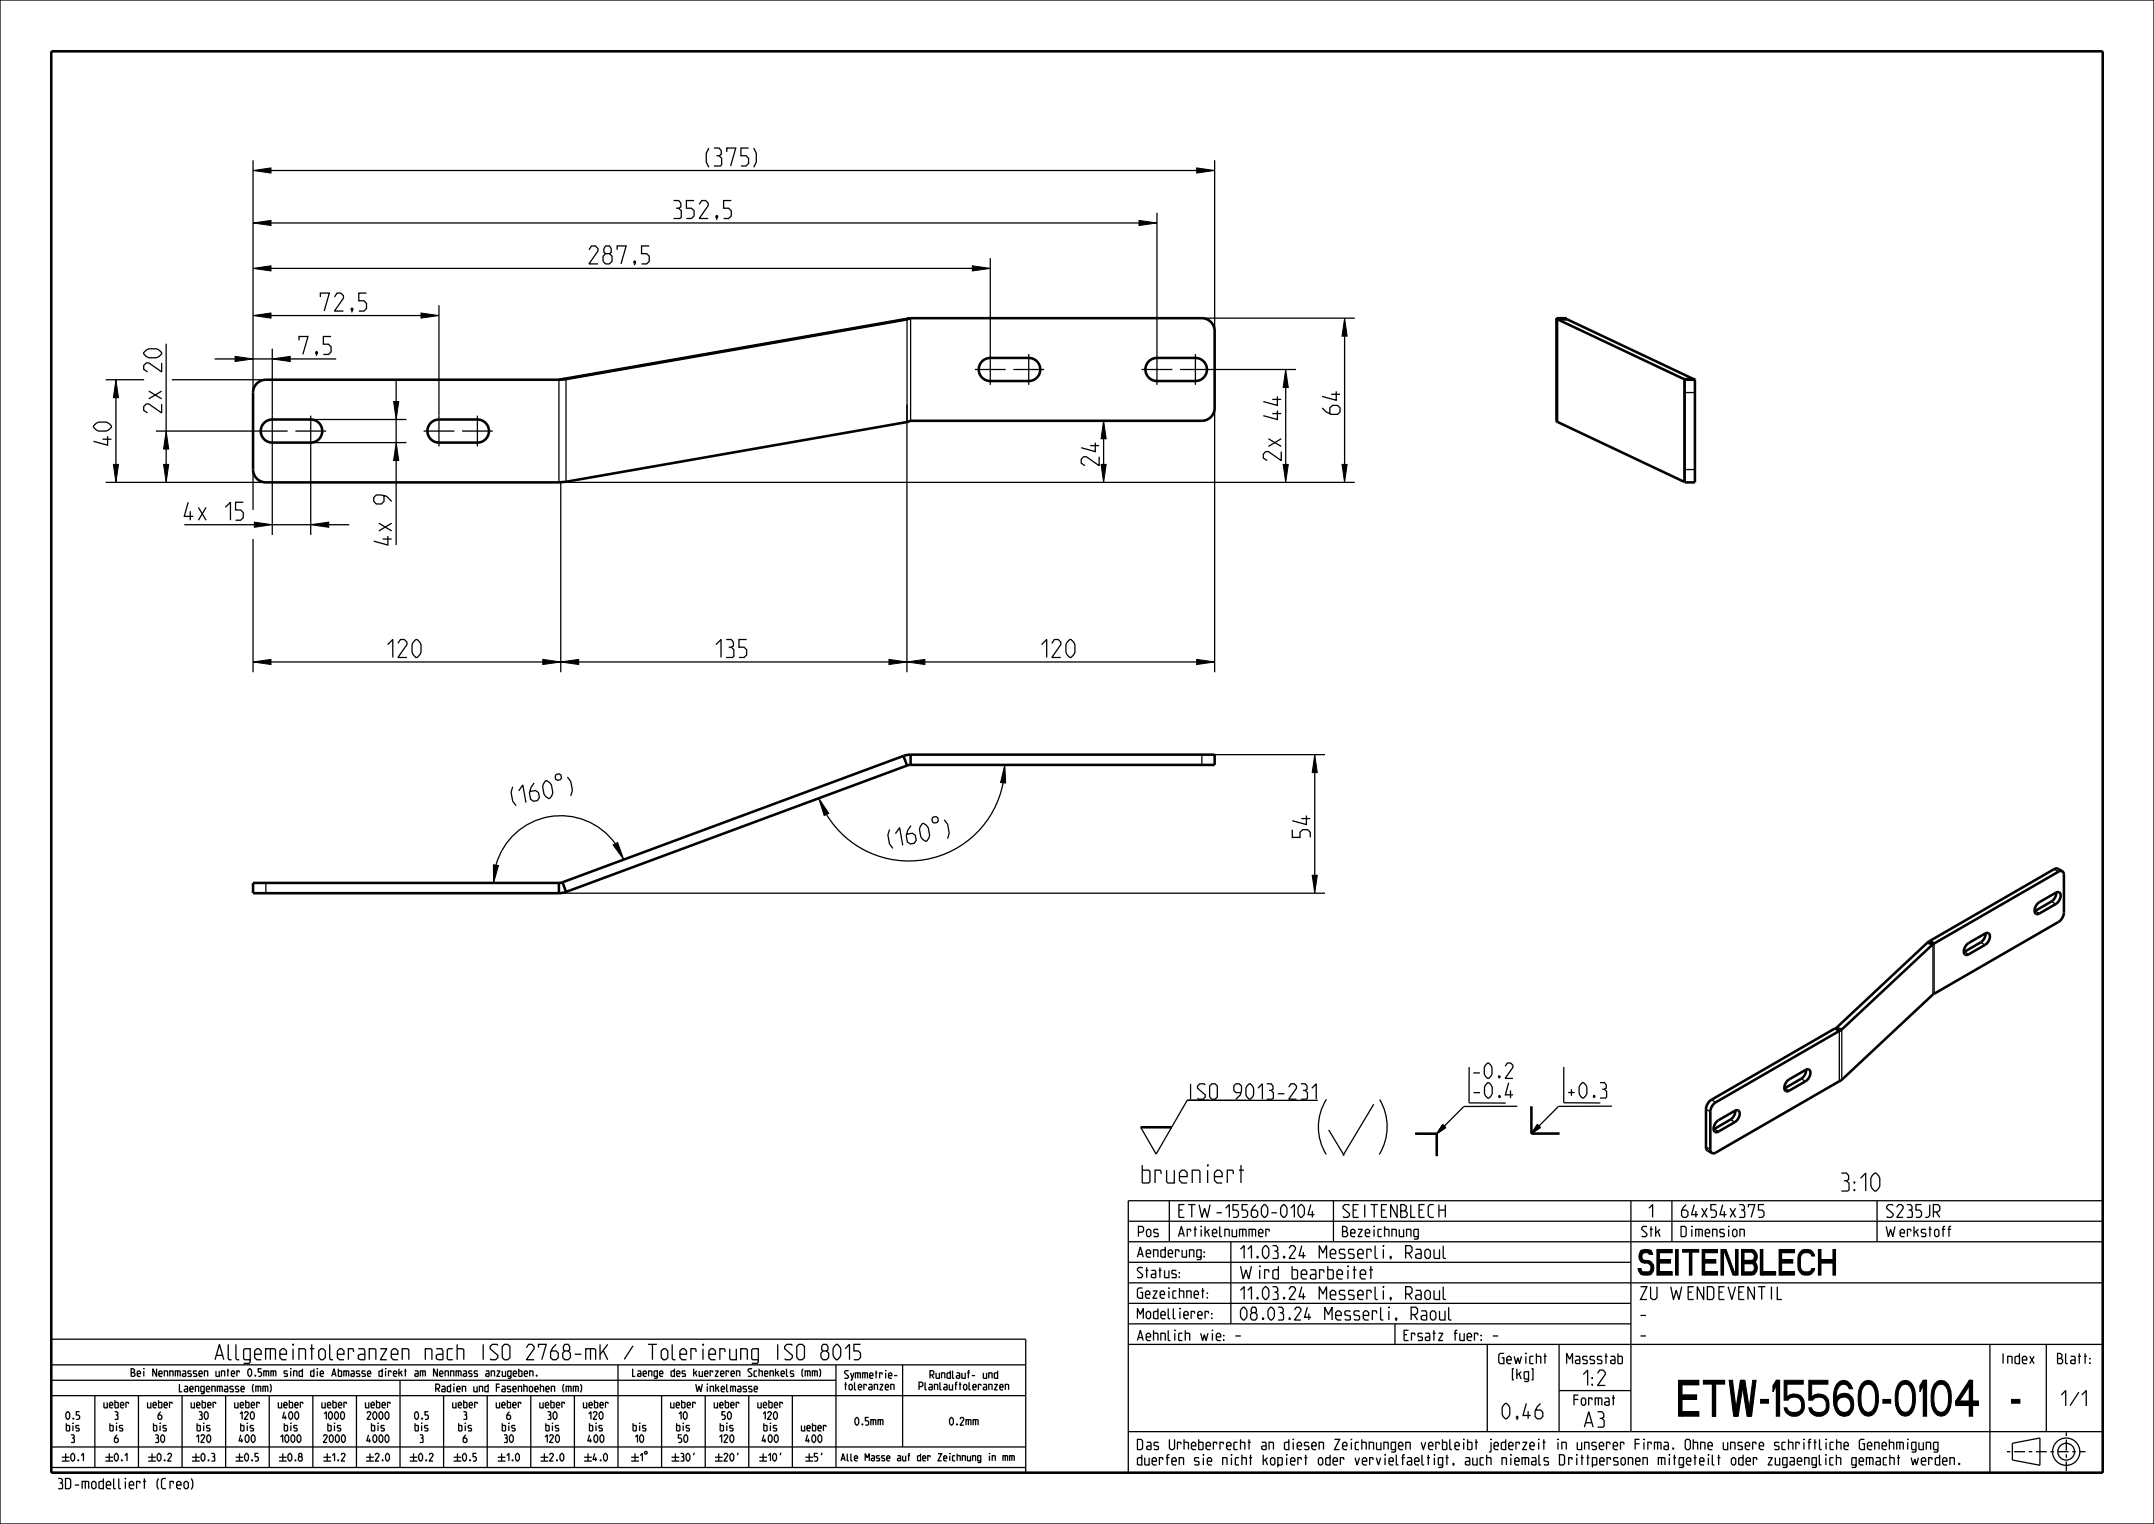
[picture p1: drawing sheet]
<svg xmlns="http://www.w3.org/2000/svg" width="420mm" height="297mm" viewBox="0 0 420 297" stroke-linecap="round" stroke-linejoin="round" font-family="sans-serif">
<g fill="none" stroke="#000" stroke-width=".25">
<path d="M0 0h420v297h-420zM49.3 31.2v45.3M52.8 33.2h180.5M236.8 31.2v33.3M52.8 52.3h136.8M52.8 43.5h169.3M85.6 59.5v27.5M193.1 50.3v24.7M225.6 41.5v33.5M20.6 74h7.5M22.6 77.5v13M32.4 67v17"/>
<path d="M33.5 74h18.3M41.8 70h4M49.3 70h3.8M52.8 61.5h29.3M53.1 68v36.3M56.6 70h9M77.2 74.3v4M109 74v20h155.2M110.4 73.9v20M176.8 62h.8v20M176.9 62.2l-.1 68.8M190.1 72h6"/>
<path d="M197.6 72h6M200.6 69v6M222.6 72h6M230.1 72h22.6M233.1 69v6M234.3 62h29.9M236.8 79.5v51.5M250.7 75.5v15M262.2 65.5v25M303.7 62.2v20M328.4 73.9v20M328.5 76.5h2"/>
<path d="M20.6 94h31.2M30.4 84h25.7M32.4 87.5v3M49.3 91.5v7.9M57.6 84h6M60.6 86.3h18.6M60.6 81.8h18.6M60.6 81v23.3M77.2 81.8v4.5M77.2 89.8v16.4M82.6 84h6M90.1 84h6"/>
<path d="M93.1 81v6M109.3 94v37M328.5 91.5h2M35.9 102.3h13.7M49.3 105v26M53.1 102.3h7.5M64.1 102.3h4M49.3 129h127.5M180.3 129h53M100 153.3l-.3 1.1 .3 1.7 .6 .9M101.1 154.1l.8-1.1 .7 3.4M104.2 152.6l-.7 .8-.3 1.1 .3 1.3 .5 .4 .8-.2 .4-.6-.2-.9-.6-.4-1 .1"/>
<path d="M106.4 152.2l.2-.1 .6 .4 .3 .5 .3 1.5-.2 .5-.4 .6h-.2l-.6-.4-.3-.4-.3-1.5 .2-.5zM108.5 150.9l.5-.1 .4 .2 .1 .6-.3 .4-.5 .1-.4-.3-.1-.5zM181.9 159.2l.6-.1 .4 .3 .1 .5-.3 .4-.6 .1-.3-.2-.1-.6zM195.6 152.6a18.7 18.7 0 0 1-15.1 14.9 18.7 18.7 0 0 1-19.3-8.8M234.3 147.1v2M236.8 147.1h21.6M256.4 150.6v20M51.8 172.1v2M109 174.1h149.4M120 164.4a13.1 13.1 0 0 0-13-5.2 13.1 13.1 0 0 0-10.3 9.4M173.4 161.7l-.3 1 .3 1.7 .7 .9M174.6 162.5l.8-1.2 .6 3.4"/>
<path d="M177.6 160.9l-.6 .9-.3 1 .2 1.3 .6 .4 .7-.2 .4-.5-.1-1-.6-.4-1.1 .2M179.8 160.5h.3l.6 .4 .3 .4 .3 1.5-.2 .5-.4 .6-.2 .1-.6-.5-.4-.4-.2-1.5 .1-.5zM396.8 177.5l.9 .5M400 175.7l.8 .5M400.5 169.4l.9 .5M376.9 184v9.8M377.1 183.9v9.8M383 185.5l.9 .5M386.2 183.7l.9 .4M256.9 214.4h-25.4l-6.1 10.5-3-5.2M258.6 214.2a10.1 10.1 0 0 0 0 10.8M267.9 215.2l-6 10"/>
<path d="M269 214.3a10.3 10.3 0 0 1-.1 10.7M281.3 219.2l.6 .6-1.8 1.1zM286.5 207.9l-.1 7 7.2 .1M295.8 215.6h-10.4l-5.2 5.3M299.8 219.1l.5 .6-1.7 1.2zM304.9 207.9v7h7.1M314.3 215.6h-10.4l-5.3 5.3M332.6 216.2l.9 .5M333.7 214.3l.9 .5M337.4 218.2l.9 .5M348 212.1l.9 .5M351.2 210.2l.9 .5"/>
<path d="M358.6 200.9v9.8M359.1 200.6v9.8M220 234h190v53h-190zM220 238h190M228 234v8M259.1 220.2l3 5M260 234v8M318 234v45M326 234v8M332.6 223.5l.9 .5M334.2 220l.9 .5M366 234v8"/>
<path d="M220 258h98M220 254h98M220 250h190M220 246h98M220 242h190M240 242v16M272 258v4M10 261h190v26h-190zM10 272h190M10 269h153M10 266h190M18.5 272v14"/>
<path d="M27 272v14M35.5 272v14M44 272v14M52.5 272v14M61 272v14M69.5 272v14M78 269v17M86.5 272v14M95 272v14M103.5 272v14M112 272v14M120.5 266v20"/>
<path d="M129 272v14M137.5 272v14M146 272v14M154.5 272v14M163 266v20M176 266v16M220 279h190M220 262h190M290 262v17M304 262v17M388 262v25M399 262v17"/>
<path d="M10 286h190M10 282h190M12.1 284h1.5M12.1 284.7h1.5M12.8 283.2v1.5M14.1 283.2l.5 .5v.6l-.4 .4-.4-.4v-.6zM15.2 284.5l.1 .2zM15.8 283.7l.5-.5v1.5M20.6 284h1.5M20.6 284.7h1.5M21.3 283.2v1.5M22.4 283.5l.3-.3 .4 .5v.6l-.4 .4-.4-.4z"/>
<path d="M23.7 284.5l.1 .2zM24.3 283.7l.5-.5v1.5M28.9 284h1.5M28.9 284.7h1.5M29.6 283.2v1.5M30.8 283.5l.3-.3 .3 .5v.6l-.3 .4-.5-.4zM32.1 284.5v.2zM32.7 283.6l.2-.4h.3l.2 .3v.2l-.7 1h.7M37.4 284h1.5M37.4 284.7h1.5M38.2 283.2v1.5M39.3 283.5l.3-.3 .3 .5v.6l-.3 .4-.4-.4z"/>
<path d="M40.6 284.5l.1 .2zM41.2 283.2h.5l.1 .3v.3l-.1 .1M41.4 283.9l.5 .2v.5l-.7 .1M45.9 284h1.5M45.9 284.7h1.5M46.7 283.2v1.5M47.8 283.5l.3-.3 .3 .5v.6l-.3 .4-.4-.4zM49.1 284.5l.1 .2zM50.4 283.2h-.7v.7h.5l.2 .2v.4l-.2 .2h-.5M54.4 284h1.5M54.4 284.7h1.5M55.1 283.2v1.5"/>
<path d="M56.3 283.5l.3-.3 .3 .5v.6l-.3 .4-.5-.4zM57.6 284.5v.2zM58.4 283.9l-.1-.1v-.3l.1-.3h.3l.2 .3v.3l-.2 .1 .2 .2v.4l-.2 .2h-.3l-.2-.2v-.4l.2-.2h.3M63.1 284h1.5M63.1 284.7h1.5M63.8 283.2v1.5M64.8 283.7l.4-.5v1.5M65.9 284.5l.1 .2zM66.5 283.6l.2-.4h.4l.2 .3v.2l-.8 1h.8M71.4 284h1.5M71.4 284.7h1.5M72.1 283.2v1.5"/>
<path d="M73.1 283.6l.3-.4h.3l.2 .3v.2l-.8 1h.8M74.6 284.5v.2zM75.3 283.5l.3-.3 .3 .5v.6l-.3 .4-.4-.4zM79.9 284h1.5M79.9 284.7h1.5M80.6 283.2v1.5M81.8 283.5l.3-.3 .3 .5v.6l-.3 .4-.5-.4zM83.1 284.5v.2zM83.7 283.6l.2-.4h.3l.2 .3v.2l-.7 1h.7M88.4 284h1.5M88.4 284.7h1.5M89.2 283.2v1.5"/>
<path d="M90.3 283.5l.3-.3 .3 .5v.6l-.3 .4-.4-.4zM91.6 284.5l.1 .2zM92.9 283.2h-.7v.7h.5l.2 .2v.4l-.2 .2h-.5M97.1 284h1.5M97.1 284.7h1.5M97.8 283.2v1.5M98.8 283.7l.4-.5v1.5M99.9 284.5l.1 .2zM100.6 283.5l.3-.3 .4 .5v.6l-.4 .4-.4-.4zM105.4 284h1.5M105.4 284.7h1.5M106.1 283.2v1.5"/>
<path d="M107.1 283.6l.3-.4h.3l.2 .3v.2l-.8 1h.8M108.6 284.5v.2zM109.3 283.5l.3-.3 .3 .5v.6l-.3 .4-.4-.4zM113.9 284h1.5M113.9 284.7h1.5M114.6 283.2v1.5M116 283.2l-.4 1.2h.8M116.1 284v.7M117.1 284.5v.2zM117.8 283.5l.3-.3 .3 .5v.6l-.3 .4-.4-.4zM123.1 284h1.5M123.1 284.7h1.5"/>
<path d="M123.8 283.2v1.5M124.8 283.7l.5-.5v1.5M125.8 282.9l.4 .1-.1 .4-.4-.2zM130.9 284h1.5M130.9 284.7h1.5M131.7 283.2v1.5M132.7 283.2h.4l.2 .3v.3l-.2 .1M132.9 283.9l.4 .2v.5l-.6 .1M133.9 283.5l.3-.3 .3 .5v.6l-.3 .4-.4-.4zM135.4 283.1l-.2 .5M139.4 284h1.5M139.4 284.7h1.5"/>
<path d="M140.1 283.2v1.5M141.1 283.6l.3-.4h.3l.2 .3v.2l-.8 1h.8M142.4 283.5l.4-.3 .3 .5v.6l-.3 .4-.5-.4zM143.9 283.1l-.1 .5M148.1 284h1.5M148.1 284.7h1.5M148.8 283.2v1.5M149.8 283.7l.4-.5v1.5M150.8 283.5l.3-.3 .3 .5v.6l-.3 .4-.4-.4zM152.3 283.1l-.2 .5M157 284h1.5M157 284.7h1.5"/>
<path d="M157.8 283.2v1.5M159.4 283.2h-.6v.7h.4l.2 .2v.4l-.2 .2h-.4M160.3 283.1l-.2 .5M392.4 281.3l5.4-1.1v5.4l-5.4-1.1z"/>
<circle cx="402.9" cy="282.9" r="2.66"/>
<circle cx="402.9" cy="282.9" r="1.64"/>
</g>
<path d="M402.9 279.1v7.5M391.3 282.9h15.3" fill="none" stroke="#000" stroke-width=".25" stroke-dasharray=".7 .7 2.1 .7" stroke-linecap="butt"/>
<g fill="#000">
<path d="M49.3 33.2l3.5-.5v1zM233.3 32.7l3.5 .5-3.5 .5zM49.3 52.3l3.5-.5v1zM49.3 43.5l3.5-.5v1zM189.6 51.8l3.5 .5-3.5 .5zM222.1 43l3.5 .5-3.5 .5zM22.6 74l.5 3.5h-1zM45.8 69.5l3.5 .5-3.5 .5zM49.3 61.5l3.5-.5v1zM53.1 70l3.5-.5v1zM82.1 61l3.5 .5-3.5 .5zM250.7 72l.5 3.5h-1z"/>
<path d="M262.2 62l.5 3.5h-1zM22.1 90.5h1l-.5 3.5zM31.9 90.5h1l-.5 3.5zM32.4 84l.5 3.5h-1zM77.2 86.3l.5 3.5h-1zM76.7 78.3h1l-.5 3.5zM215.2 82l.5 3.5h-1zM214.7 90.5h1l-.5 3.5zM250.2 90.5h1l-.5 3.5zM261.7 90.5h1l-.5 3.5zM49.6 101.8l3.5 .5-3.5 .5zM60.6 102.3l3.5-.5v1z"/>
<path d="M49.3 129l3.5-.5v1zM105.8 128.5l3.5 .5-3.5 .5zM109.3 129l3.5-.5v1zM176.8 129l3.5-.5v1zM173.3 128.5l3.5 .5-3.5 .5zM233.3 128.5l3.5 .5-3.5 .5zM159.6 155.6l2 2.9-.9 .4zM195.9 149.1l.2 3.5-1-.1zM256.4 147.1l.5 3.5h-1zM96.2 168.5l1 .2-1 3.4zM119.5 164.7l.9-.5 1.2 3.3zM255.9 170.6h1l-.5 3.5z"/>
<path d="M281.3 219.2l.6 .6-1.8 1.1zM299.8 219.1l.5 .6-1.7 1.2z"/>
</g>
<g fill="none" stroke="#000" stroke-width=".19">
<path d="M49.3 33.2l3.5-.5v1zM233.3 32.7l3.5 .5-3.5 .5zM49.3 52.3l3.5-.5v1zM49.3 43.5l3.5-.5v1zM189.6 51.8l3.5 .5-3.5 .5zM222.1 43l3.5 .5-3.5 .5zM22.6 74l.5 3.5h-1zM45.8 69.5l3.5 .5-3.5 .5zM49.3 61.5l3.5-.5v1zM53.1 70l3.5-.5v1zM76.7 78.3h1l-.5 3.5zM82.1 61l3.5 .5-3.5 .5z"/>
<path d="M250.7 72l.5 3.5h-1zM262.2 62l.5 3.5h-1zM22.1 90.5h1l-.5 3.5zM31.9 90.5h1l-.5 3.5zM32.4 84l.5 3.5h-1zM77.2 86.3l.5 3.5h-1zM214.7 90.5h1l-.5 3.5zM215.2 82l.5 3.5h-1zM250.2 90.5h1l-.5 3.5zM261.7 90.5h1l-.5 3.5zM49.6 101.8l3.5 .5-3.5 .5zM60.6 102.3l3.5-.5v1z"/>
<path d="M49.3 129l3.5-.5v1zM105.8 128.5l3.5 .5-3.5 .5zM109.3 129l3.5-.5v1zM173.3 128.5l3.5 .5-3.5 .5zM176.8 129l3.5-.5v1zM233.3 128.5l3.5 .5-3.5 .5zM159.6 155.6l2 2.9-.9 .4zM195.9 149.1l.2 3.5-1-.1zM256.4 147.1l.5 3.5h-1zM96.2 168.5l1 .2-1 3.4zM119.5 164.7l.9-.5 1.2 3.3zM255.9 170.6h1l-.5 3.5z"/>
<path d="M281.3 219.2l.6 .6-1.8 1.1zM299.8 219.1l.5 .6-1.7 1.2z"/>
</g>
<g fill="none" stroke="#000" stroke-width=".5">
<path d="M10 10h400v277h-400zM109.7 73.9h.7M110.4 73.9l-1.4 .1M176.2 62.2h.7M176.9 62.2l-66.5 11.7M177.6 62h56.7a2.5 2.5 0 0 1 2.5 2.5v15a2.5 2.5 0 0 1-2.5 2.5h-56.7l-.7 .2-66.5 11.7-1.4 .1h-57.2a2.5 2.5 0 0 1-2.5-2.5v-15a2.5 2.5 0 0 1 2.5-2.5h57.2M177.6 62l-.7 .2M177.6 62l-68.6 12M191.5 70.4l1-.6h.6h7.5a2.25 2.25 0 0 1 2.2 2.2 2.25 2.25 0 0 1-2.2 2.3h-7.5a2.25 2.25 0 0 1-2.1-1.4 2.25 2.25 0 0 1 .5-2.5zM224 70.4l1-.6h.6h7.5a2.25 2.25 0 0 1 2.2 2.2 2.25 2.25 0 0 1-2.2 2.3h-7.5a2.25 2.25 0 0 1-2.1-1.4 2.25 2.25 0 0 1 .5-2.5zM303.5 62h2l.1 .2M303.5 62v20.1l25 11.9"/>
<path d="M303.5 62l.2 .2M303.7 62.2h1.9M303.7 62.2l24.7 11.7M305.6 62.2l24.6 11.7M328.4 73.9l.1 .1M328.4 73.9h1.8M328.5 74h2M328.5 74v20M330.2 73.9l.3 .1M330.5 74v20h-2M51.5 82.4l1-.6h.6h7.5a2.25 2.25 0 0 1 2.2 2.2 2.25 2.25 0 0 1-2.2 2.3h-7.5a2.25 2.25 0 0 1-2.1-1.4 2.25 2.25 0 0 1 .5-2.5zM84 82.4l1-.6h.6h7.5a2.25 2.25 0 0 1 2.2 2.2 2.25 2.25 0 0 1-2.2 2.3h-7.5a2.25 2.25 0 0 1-2.1-1.4 2.25 2.25 0 0 1 .5-2.5z"/>
<path d="M176.2 147.3l-66.5 24.6M176.2 147.3l.7 1.9M176.9 149.2l-66.5 24.6M177.6 147.1l-1.4 .2M177.6 149.1l-.7 .1M177.6 147.1h59.2v2h-59.2M177.6 147.1v2M109 172.1h-59.7v2h59.7M109 172.1v2M109.7 171.9l-.7 .2M109.7 171.9l.7 1.9M110.4 173.8l-1.4 .3"/>
<path d="M397.3 176.1l3.5-2.1a.64 .64 0 0 1 .9 0 .64 .64 0 0 1 .1 .9 2.13 2.13 0 0 1-1 1.3l-3.1 1.8a.64 .64 0 0 1-.9 0 .64 .64 0 0 1-.1-.9zM400.9 173.9a2.07 2.07 0 0 1-.9 1.8l-3.3 1.9M402.1 169.8l-.9-.5-.6 .1-24.3 14M402.1 169.8l.3 .6v7.4a2.34 2.34 0 0 1-1 1.9l-24.5 14.1-17.9 16.7-24.4 14.1-.5 .2-.3-.1M402.1 169.8l-.3-.1-.4 .2-24.3 14M375.8 183.7l-17.8 16.6M375.8 183.7l1.1 .3M376.3 183.4l-.5 .3M376.3 183.4l.8 .5M376.9 184l-17.8 16.6M377.1 183.9l-.2 .1M383.5 184.1l3.6-2.2a.64 .64 0 0 1 .8 .1 .64 .64 0 0 1 .1 .8 2.13 2.13 0 0 1-.9 1.3l-3.2 1.9a.64 .64 0 0 1-.9-.1 .64 .64 0 0 1 0-.8z"/>
<path d="M387.2 181.9a2.07 2.07 0 0 1-1 1.8l-3.3 1.8M222.4 219.7h6.1M298.6 215.6v5.3h5.5M334.7 218.6l3.6-2.1a.64 .64 0 0 1 .8 0 .64 .64 0 0 1 .1 .9 2.13 2.13 0 0 1-.9 1.3l-3.2 1.8a.64 .64 0 0 1-.9 0 .64 .64 0 0 1 0-.9zM338.4 216.4a2.07 2.07 0 0 1-1 1.8l-3.3 1.9M348.5 210.6l3.6-2.1a.64 .64 0 0 1 .8 .1 .64 .64 0 0 1 .1 .8 2.13 2.13 0 0 1-.9 1.3l-3.2 1.9a.64 .64 0 0 1-.9-.1 .64 .64 0 0 1 0-.8zM352.2 208.5a2.07 2.07 0 0 1-1 1.7l-3.3 1.9M357.8 200.4l-24.1 13.9a2.34 2.34 0 0 0-1.1 1.9l.1 7.5 .2 .4 .9 .6M357.8 200.4l.8 .5M358 200.3l-.2 .1M358 200.3l1.1 .3M358.6 200.9l-24 13.9a2.34 2.34 0 0 0-1.1 1.9v7.4l.3 .6"/>
<path d="M359.1 200.6l-.5 .3M275.9 220.9h4.2v4.4"/>
</g>
<g font-size="9.1">
<text x="304.7" y="276">ETW-15560-0104</text>
<text x="390.4" y="276">-</text>
</g>
<text font-size="6.5" x="319.4" y="248.5">SEITENBLECH</text>
<g font-size="4.6">
<text x="137.7" y="32.4">(375)</text>
<text x="131.3" y="42.6">352,5</text>
<text x="114.8" y="51.4">287,5</text>
<text x="62.5" y="60.6">72,5</text>
<text x="58.3" y="69.1">7,5</text>
<text x="31.5" y="80.5" transform="rotate(-90 31.5 80.5)">2x 20</text>
<text x="261.3" y="80.8" transform="rotate(-90 261.3 80.8)">64</text>
<text x="21.7" y="86.8" transform="rotate(-90 21.7 86.8)">40</text>
<text x="249.8" y="89.8" transform="rotate(-90 249.8 89.8)">2x 44</text>
<text x="214.3" y="90.8" transform="rotate(-90 214.3 90.8)">24</text>
<text x="35.9" y="101.4">4x 15</text>
<text x="76.4" y="106.2" transform="rotate(-90 76.4 106.2)">4x 9</text>
<text x="75.6" y="128.1">120</text>
<text x="139.6" y="128.1">135</text>
<text x="203.1" y="128.1">120</text>
<text x="111.2" y="154.9" transform="rotate(-10 111.2 154.9)">)</text>
<text x="184.7" y="163.2" transform="rotate(-10 184.7 163.2)">)</text>
<text x="255.5" y="163.2" transform="rotate(-90 255.5 163.2)">54</text>
<text x="222.1" y="230.5">brueniert</text>
<text x="356.6" y="232.1">3:10</text>
</g>
<g font-size="3.9">
<text x="231" y="214.2">ISO 9013-231</text>
<text x="286.7" y="210.2">-0.2</text>
<text x="286.7" y="214">-0.4</text>
<text x="305.2" y="214">+0.3</text>
<text x="36" y="265">Allgemeintoleranzen nach ISO 2768-mK / Tolerierung ISO 8015</text>
<text x="307.5" y="270">1:2</text>
<text x="401.3" y="274">1/1</text>
<text x="292.3" y="276.5">0,46</text>
<text x="308.7" y="278.1">A3</text>
</g>
<g font-size="3.3">
<text x="229.4" y="237.3">ETW-15560-0104</text>
<text x="261.4" y="237.3">SEITENBLECH</text>
<text x="321" y="237.3">1</text>
<text x="327.4" y="237.3">64x54x375</text>
<text x="367.4" y="237.3">S235JR</text>
<text x="241.4" y="245.3">11.03.24Messerli, Raoul</text>
<text x="241.4" y="249.3">Wird bearbeitet</text>
<text x="241.4" y="257.3">08.03.24 Messerli, Raoul</text>
<text x="241.4" y="253.3">11.03.24Messerli, Raoul</text>
<text x="319.4" y="257.3">-</text>
<text x="319.4" y="253.3">ZU WENDEVENTIL</text>
<text x="240.9" y="261.3">-</text>
<text x="291.1" y="261.3">-</text>
<text x="319.4" y="261.3">-</text>
</g>
<g font-size="2.6">
<text x="221.4" y="245">Aenderung:</text>
<text x="221.7" y="241">Pos</text>
<text x="229.4" y="241">Artikelnummer</text>
<text x="261.4" y="241">Bezeichnung</text>
<text x="319.7" y="241">Stk</text>
<text x="327.4" y="241">Dimension</text>
<text x="367.4" y="241">Werkstoff</text>
<text x="221.4" y="249">Status:</text>
<text x="221.4" y="257">Modellierer:</text>
<text x="221.4" y="253">Gezeichnet:</text>
<text x="221.4" y="261.3">Aehnlich wie:</text>
<text x="273.4" y="261.3">Ersatz fuer:</text>
<text x="291.5" y="265.8">Gewicht</text>
<text x="293.9" y="268.8">[kg]</text>
<text x="304.8" y="265.8">Massstab</text>
<text x="389.6" y="265.8">Index</text>
<text x="399.8" y="265.8">Blatt:</text>
<text x="306.3" y="273.9">Format</text>
<text x="221.4" y="282.5">Das Urheberrecht an diesen Zeichnungen verbleibt jederzeit in unserer Firma.</text>
<text x="221.4" y="285.5">duerfen sie nicht kopiert oder vervielfaeltigt, auch niemals Drittpersonen</text>
<text x="323.4" y="285.5">mitgeteilt oder zugaenglich gemacht werden.</text>
<text x="328.6" y="282.5">Ohne unsere schriftliche Genehmigung</text>
<text x="11" y="290.1">3D-modelliert (Creo)</text>
</g>
<g font-size="2">
<text x="22.5" y="268.2">Bei Nennmassen unter 0.5mm sind die Abmasse direkt am Nennmass anzugeben.</text>
<text x="121.3" y="268.2">Laenge des kuerzeren Schenkels (mm)</text>
<text x="164.4" y="268.6">Symmetrie-</text>
<text x="180.4" y="268.6">Rundlauf- und</text>
<text x="19.8" y="274.4">ueber</text>
<text x="28.3" y="274.4">ueber</text>
<text x="34.1" y="271.2">Laengenmasse (mm)</text>
<text x="36.8" y="274.4">ueber</text>
<text x="45.3" y="274.4">ueber</text>
<text x="53.8" y="274.4">ueber</text>
<text x="62.3" y="274.4">ueber</text>
<text x="70.8" y="274.4">ueber</text>
<text x="83.5" y="271.2">Radien und Fasenhoehen (mm)</text>
<text x="87.8" y="274.4">ueber</text>
<text x="96.3" y="274.4">ueber</text>
<text x="104.8" y="274.4">ueber</text>
<text x="113.3" y="274.4">ueber</text>
<text x="130.3" y="274.4">ueber</text>
<text x="135.3" y="271.2">Winkelmasse</text>
<text x="138.8" y="274.4">ueber</text>
<text x="147.3" y="274.4">ueber</text>
<text x="164.4" y="270.9">toleranzen</text>
<text x="177.5" y="270.9">Planlauftoleranzen</text>
<text x="12.5" y="276.6">0.5</text>
<text x="12.5" y="278.9">bis</text>
<text x="13.7" y="281.1">3</text>
<text x="21" y="278.9">bis</text>
<text x="22.2" y="276.6">3</text>
<text x="22.2" y="281.1">6</text>
<text x="29.5" y="278.9">bis</text>
<text x="30.1" y="281.1">30</text>
<text x="30.7" y="276.6">6</text>
<text x="38" y="278.9">bis</text>
<text x="38" y="281.1">120</text>
<text x="38.6" y="276.6">30</text>
<text x="46.5" y="276.6">120</text>
<text x="46.5" y="278.9">bis</text>
<text x="46.5" y="281.1">400</text>
<text x="54.4" y="281.1">1000</text>
<text x="55" y="276.6">400</text>
<text x="55" y="278.9">bis</text>
<text x="62.9" y="276.6">1000</text>
<text x="62.9" y="281.1">2000</text>
<text x="63.5" y="278.9">bis</text>
<text x="71.4" y="276.6">2000</text>
<text x="71.4" y="281.1">4000</text>
<text x="72" y="278.9">bis</text>
<text x="80.5" y="276.6">0.5</text>
<text x="80.5" y="278.9">bis</text>
<text x="81.7" y="281.1">3</text>
<text x="89" y="278.9">bis</text>
<text x="90.2" y="276.6">3</text>
<text x="90.2" y="281.1">6</text>
<text x="97.5" y="278.9">bis</text>
<text x="98.1" y="281.1">30</text>
<text x="98.7" y="276.6">6</text>
<text x="106" y="278.9">bis</text>
<text x="106" y="281.1">120</text>
<text x="106.6" y="276.6">30</text>
<text x="114.5" y="276.6">120</text>
<text x="114.5" y="278.9">bis</text>
<text x="114.5" y="281.1">400</text>
<text x="123" y="278.9">bis</text>
<text x="123.6" y="281.1">10</text>
<text x="131.5" y="278.9">bis</text>
<text x="132.1" y="276.6">10</text>
<text x="132.1" y="281.1">50</text>
<text x="140" y="278.9">bis</text>
<text x="140" y="281.1">120</text>
<text x="140.6" y="276.6">50</text>
<text x="148.5" y="276.6">120</text>
<text x="148.5" y="278.9">bis</text>
<text x="148.5" y="281.1">400</text>
<text x="155.8" y="278.9">ueber</text>
<text x="157" y="281.1">400</text>
<text x="166.6" y="277.7">0.5mm</text>
<text x="185.1" y="277.7">0.2mm</text>
</g>
<text font-size="1.8" x="162.4" y="284.7">Alle Masse auf der Zeichnung in mm</text>
</svg>
